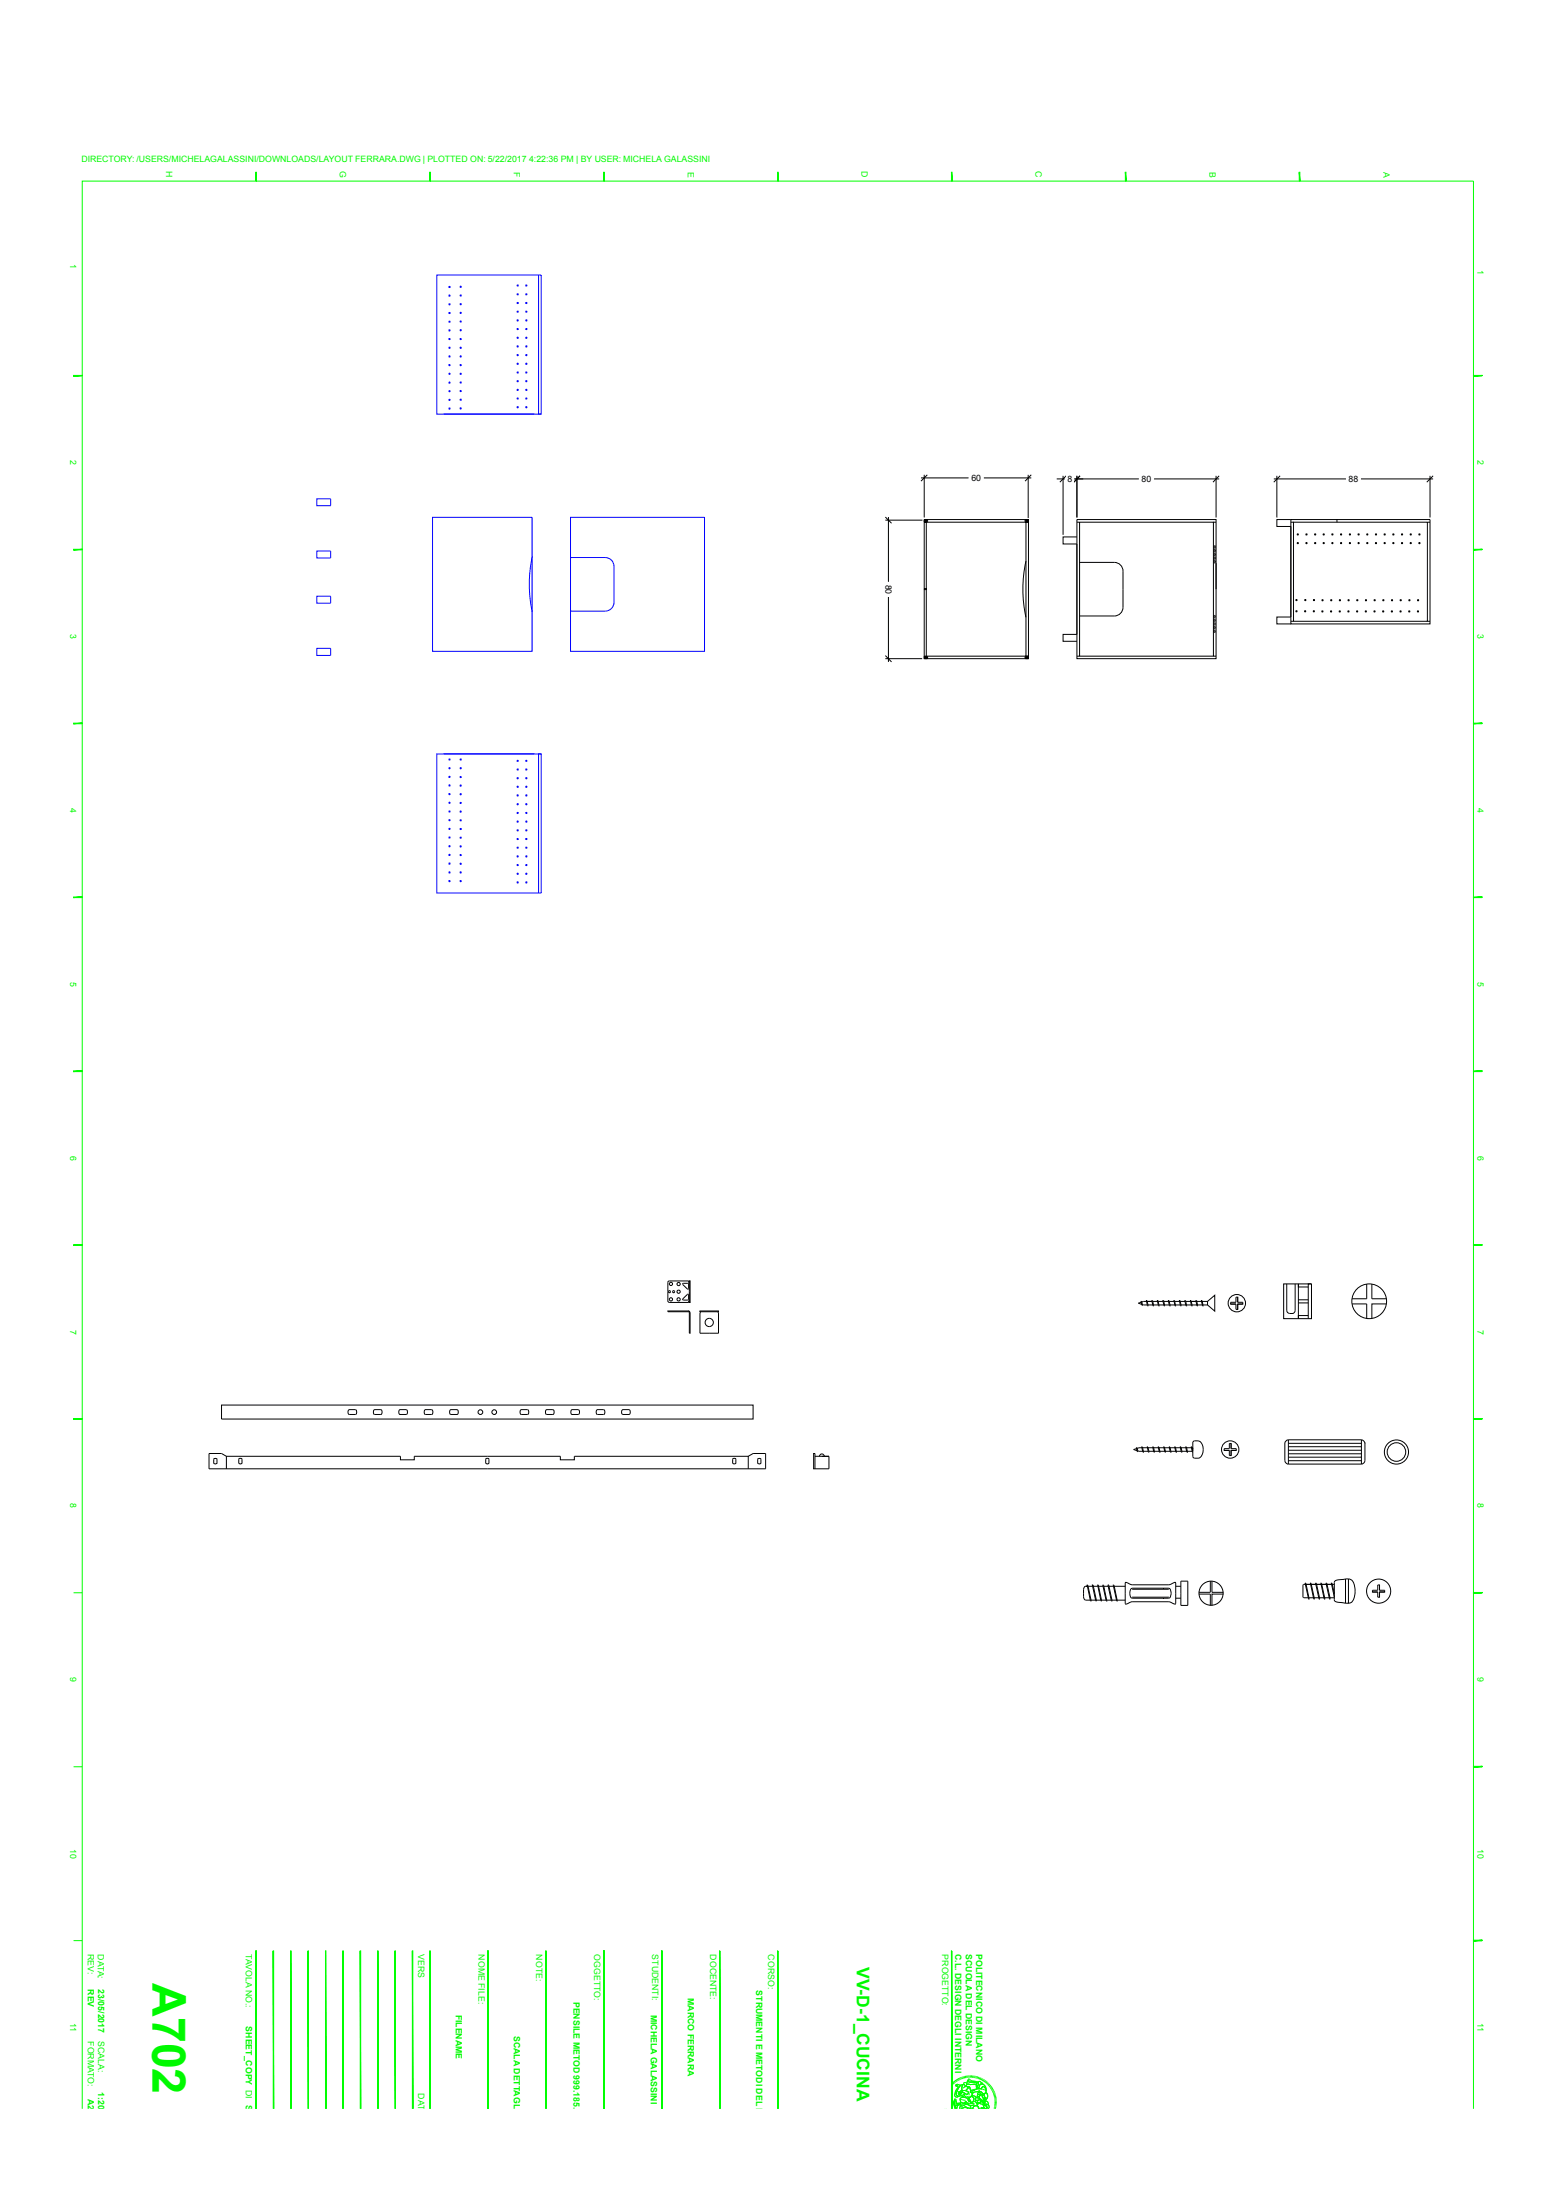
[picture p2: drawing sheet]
<svg xmlns="http://www.w3.org/2000/svg" width="210mm" height="297mm" viewBox="0 0 210 297" stroke-linecap="round" stroke-linejoin="round" font-family="sans-serif">
<g fill="none" stroke="#000" stroke-width=".13">
<path d="M119.5 70.2h5M119.5 69.8l.8 .8M119.9 69.8v8.8M124.3 64.5h6.4M124.8 70.1h14v18.8h-14zM124.8 64.1v5.8M124.8 79.5v.1M124.8 79.6h.2M124.8 79.5h.2M124.8 70.2h.3l.1 .2-.4 .1zM124.8 70.4h.3M125.1 70.2h-.3v.2"/>
<path d="M125.1 70.3v.1M125.2 64.1l-.9 .9M125.2 70.4l-.4 .1h13.7v18.1h-13.5v-18.1M125.2 70.4h.1M125.2 70.4v-.2l-.4-.1v.4M132.8 64.5h6.4M138.4 70.2v.2M138.4 70.2l.4-.1v.4M138.4 70.4l.4 .1M138.4 70.2h.4v.3h-.3zM138.5 75.8a17.6 17.6 0 0 0 0 7.5M138.5 70.5h.3"/>
<path d="M138.5 70.4v-.2h.2l.1 .2M138.5 70.4h.2M138.8 64.1v5.9M139.2 64.1l-.8 .9M142.6 64.7h1.1M143.5 64.2v8M143.9 64.2l-.8 .9M145 64.7h8.7M145.4 70.1h18.8v18.8h-18.8zM145.4 72.5h-1.9v.9h1.9v12.3h-1.9v.9h1.9M145.4 70.5h.3M145.4 64.2v5.7"/>
<path d="M145.7 70.5h18.1v18.1h-18.1zM145.7 75.9h4.7a1.17 1.17 0 0 1 1.2 1.2v4.9a1.17 1.17 0 0 1-1.2 1.2h-4.7M145.8 64.2l-.8 .9M155.8 64.7h8.8M163.8 70.5h.4M163.9 75.2h.1M163.9 75.2l.1 .3 .1-.3M163.9 73.7h.2l-.1 .3zM163.9 74.2h.2l-.1 .3zM164 75v-.3l.1 .3h-.1M164 76v-.3l.1 .3h-.1M164 75h.1"/>
<path d="M164 76h.1M164.2 64.2v5.7M164.2 76v3.6M164.6 64.2l-.9 .9M171.9 64.7h9.8M172.4 64.2v5.7M172.8 64.2l-.9 .9M174.2 70.1h18.8v14.1h-18.8zM174.2 70.1h-1.8v1h1.8v12.2h-1.8v.9h1.8M174.2 70.5h.4M174.6 70.5h18.1v13.4h-18.1zM180.5 70.1v.4"/>
<path d="M183.7 64.7h9.8M192.7 70.5h.3M193 64.2v5.7M193.5 64.2l-.9 .9M119.5 88.9h5M119.5 88.5l.8 .9M119.9 80.6v8.8M124.8 88.6l.4 .1-.1 .2h-.3zM124.8 88.9h.3M125.1 88.7h-.3v.1M125.1 88.7v.1M125.2 88.6h-.4v.3h.4v-.2"/>
<path d="M138.4 88.7v.2M138.4 88.7l.4-.1v.3h-.4zM138.5 88.6h.3M138.5 88.9h.2M138.5 88.8v-.1h.2l.1 .1M138.8 88.6h-.4M138.8 88.6v.3h-.4M145.4 88.6h.3M163.8 88.6h.4M163.9 84.6v.3M163.9 83.1v.3M163.9 85.1h.1"/>
<path d="M163.9 85.4h.1M163.9 84.6h.1M163.9 84.9h.1M163.9 84.1h.1M163.9 84.4h.1M163.9 83.6h.1M163.9 83.9h.1M163.9 83.1h.1M163.9 83.4h.1M164 84.6h.1M164 83.1h.1M164 85.1h-.1v.3l.1-.1"/>
<path d="M164 84.8v.1M164 84.1h-.1v.3l.1-.1M164 83.6h-.1v.3l.1-.1M164 83.3v.1M164 83.1v.2M164 83.6v.2M164 84.1v.2M164 84.6v.2M164 85.1v.2M174.2 83.9h.4M192.7 83.9h.3M90.3 177v.1"/>
<path d="M92.2 175.4l.7-.7 .1 .1-.1 .7M92.2 173.4v-.1h.7v.7h-.1l-.6-.6M92.2 175.4v.1M92.2 175.5h.7M93 177h-2.8v.1h2.8M93 177.1v-.1l.2 .3M93 177.1l.1 .2M93.1 173h.1v2.9h-.1M93.1 177.3v2.7h.1v-2.7M93.1 177.3h.1M93.1 173.2l-.1-.2h-2.8v2.7l.1 .1M93.1 175.6l-.1 .2-2.7 .1"/>
<path d="M93.2 173h-.1v2.9h.1M94.5 177.1v-.1h2.5v.1M94.5 177v.1M94.5 177.1v.2M96.9 177.1l.1 2.9h-2.5v-2.7M97 177v.1h-2.5M154 175.7h.1l.1 .5h-.1zM154.1 175.8l-.4 .2 .4 .1M154.2 176.1l.7 .1M154.8 175.6l.2 .7h-.1zM154.8 175.7l-.7 .1M154.8 175.7h.7"/>
<path d="M155 176.2h.6M155.5 175.6h.1l.1 .7h-.1zM155.6 175.7h.6M155.7 176.2h.7M156.2 175.6h.1l.2 .7h-.1zM156.3 175.7h.7M156.4 176.2h.7M157 175.6h.1l.1 .7h-.1zM157.1 175.7h.6M157.2 176.2h.6M157.7 175.6h.1l.2 .7h-.1zM157.8 175.7h.7"/>
<path d="M157.9 176.2h.7M158.5 175.6l.2 .7h-.1zM158.6 175.7h.6M158.7 176.2h.6M159.2 175.6h.1l.1 .7h-.1zM159.3 175.7h.7M159.4 176.2h.7M159.9 175.6h.1l.2 .7h-.1zM160.1 175.7h.6M160.2 176.2h.6M160.7 175.6h.1l.1 .7h-.1zM160.8 175.7h2.2"/>
<path d="M160.9 176.2h2.1M161.4 175.6h.1l.1 .7zM162.2 175.6h.1l.1 .7h-.1zM163 175.7l1-.8v2.1l-1-.8zM166.1 176.1h.7M167.1 175.8h.7v.3h-.7v.7h-.3v-.7M167.1 175.8v-.7h-.3v.7h-.7v.3h.7M167.1 175.1v.7M167.8 176.1h-.7v.7M173.3 173.3h3.7v4.7h-3.7zM173.7 173.3v3.7a.41 .41 0 0 0 .4 .3h.5l.2-.3v-3.7M175.3 175.5h1.3"/>
<path d="M175.3 175.9h1.3M176.6 173.8h-1.3v-.5v4.7v-.4h1.3M177 173.3h-.4v4.7M182.5 176.1h2v1.9M184.5 173.4v2h-2M185.2 173.4v2h1.9M187.1 176.1h-1.9v1.9M28.9 197h.4v.5a.26 .26 0 0 1-.4 0zM29.9 189.7h71.8v1.9h-71.8zM30.6 198.3v-1.7l-.7-.4h-1.7v2.1h75.1v-2.1h-1.6l-.7 .4v1.7M30.6 196.6h23.5v.5h1.8v-.5h19.7v.5h1.9v-.5h23.5M32.2 197h.4l.1 .5a.26 .26 0 0 1-.5 0z"/>
<path d="M47 190.4l.1-.1h.9a.42 .42 0 0 1 0 .7h-.9l-.1-.2zM50.4 190.4l.2-.1h.8a.42 .42 0 0 1 0 .7h-.9zM53.9 190.4l.9-.1a.42 .42 0 0 1 0 .7h-.9l-.1-.2zM57.3 190.4l.1-.1h.9a.42 .42 0 0 1 0 .7h-.9zM60.8 190.4l.9-.1a.39 .39 0 0 1 0 .7h-.9l-.1-.2zM65.6 197h.4v.5a.26 .26 0 0 1-.4 0zM70.2 190.4l.2-.1h.8a.42 .42 0 0 1 0 .7h-.9zM73.7 190.4l.9-.1a.39 .39 0 0 1 0 .7h-.9l-.1-.2zM77.1 190.4l.1-.1h.9a.42 .42 0 0 1 0 .7h-.9zM80.5 190.4l.1-.1h.9a.42 .42 0 0 1 0 .7h-.9zM83.9 190.4l.2-.1h.8a.42 .42 0 0 1 0 .7h-.9l-.1-.2zM98.9 197h.4v.5a.26 .26 0 0 1-.4 0z"/>
<path d="M102.3 197h.4v.5a.26 .26 0 0 1-.4 0zM109.8 196.2h.2v2.1h-.2zM110 196.6h1.9v1.7h-1.9M110.6 196.6a.32 .32 0 0 1 .3-.3 .32 .32 0 0 1 .4 .3M153.4 195.5h.1l.1 .5h-.1zM153.4 195.6l-.4 .1 .5 .2M153.6 195.9h.6M154.1 195.4h.1l.2 .7-.1-.1zM154.1 195.5l-.6 .1M154.2 195.5h.7M154.3 195.9h.7M154.9 195.4l.2 .7-.1-.1z"/>
<path d="M155 195.5h.6M155.1 195.9h.6M155.6 195.4h.1l.1 .7-.1-.1zM155.7 195.5h.7M155.8 195.9h.7M156.3 195.4h.1l.2 .7-.1-.1zM156.5 195.5h.6M156.6 195.9h.6M157.1 195.4h.1l.1 .7-.1-.1zM157.2 195.5h.7M157.3 195.9h.7M157.8 195.4h.1l.2 .7-.1-.1z"/>
<path d="M158 195.5h.6M158 195.9h.7M158.6 195.4h.1l.1 .7-.1-.1zM158.7 195.5h.6M158.8 195.9h.6M159.3 195.4h.1l.1 .7v-.1zM159.4 195.5h.7M159.5 195.9h.7M160.1 195.4h.1l.1 .7-.1-.1zM160.2 195.5h.6M160.3 195.9h.6M160.9 195.5h.1v.2"/>
<path d="M161 195.9l-.1-.5h-.1l.2 .7M161.1 194.6a.99 .99 0 0 1 1.1 .2 .99 .99 0 0 1 .2 1.1 .87 .87 0 0 1-.4 .9 .87 .87 0 0 1-1-.1v-1.9zM165.2 195.8h.7M166.2 195.6h.7v.2h-.7v.7h-.3v-.7M166.2 195.6v-.7h-.3v.7h-.7v.2h.7M166.2 194.9v.7M166.9 195.8h-.7v.7M173.9 194.4l-.3 .2-.2 .3v2.3l.2 .3 .3 .2M173.9 194.4v3.3M173.9 197.7h9.9M173.9 194.4h9.9M173.9 194.9h9.9"/>
<path d="M173.9 195.3h9.9M173.9 195.8h9.9M173.9 196.3h9.9M173.9 196.7h9.9M173.9 197.2h9.9M183.8 194.4l.3 .2 .1 .3v2.3l-.1 .3-.3 .2M183.8 194.4v3.3M184.2 194.8v.1M146.5 214.2l-.2 .3v1.2l.2 .3h.7M146.5 214.2h.3M146.8 214l.5 2.2-.1-.1zM146.8 214v.2h-.3"/>
<path d="M146.9 214.2h.6M147.3 216h.6M147.5 214h.1l.4 2.2zM147.6 214.2h.6M148 216h.6M148.2 214h.1l.4 2.2zM148.3 214.2h.6M148.7 216h.6M148.9 214h.1l.4 2.2-.1-.1zM149 214.2h.6M149.4 216h.6M149.6 214h.1l.4 2.2-.1-.1z"/>
<path d="M149.7 214.2h.6M150.1 216h.6M150.3 214h.1l.4 2.2-.1-.1zM150.4 214.2h1.5M150.8 216h1.1M151.9 213.7l.9 .3h5l.9-.3v2.8l-.2 .1-.7-.3h-5l-.9 .3zM152.7 214.5l.1-.1h5a.88 .88 0 0 1 0 1.4h-5a.95 .95 0 0 1-.1-1.3zM152.8 214.6h5M152.8 215.6h5M158.7 215.8h.7M158.7 214.2h.7M159.4 213.5h.9v3.3h-.9z"/>
<path d="M161.8 215.2h1.6v1.6M163.4 213.5v1.5h-1.6M163.6 213.5v1.5h1.5M165.1 215.2h-1.5v1.6M176 213.9l-.1 .1v1.6l.1 .1M176 213.9h4.1M176 215.7h4.1M176.2 213.8h.1l.4 2.1zM176.9 213.8h.1l.4 2.1zM177.6 213.8h.1l.4 2.1zM178.3 213.8h.1l.4 2.1zM179 213.8h.1l.4 2.1z"/>
<path d="M180.1 215.2l-.3-1.4h-.1l.4 1.8M180.2 213.5l.3-.2 1.1-.1v3.3l-1.1-.2-.4-.2zM181.6 213.2h.1M181.6 213.2h.4M182 213.2v3.3h-.4M182 213.2a1.02 1.02 0 0 1 .9 1.1v.6a1.44 1.44 0 0 1-.7 1.5l-.2 .1M185.3 215h.7M186.2 214.7h.7v.3h-.7v.6h-.2v-.6M186.2 214.7v-.7h-.2v.7h-.7v.3h.7M186.2 214v.7M186.9 215h-.7v.6"/>
<circle cx="125" cy="70.3" r=".04"/>
<circle cx="138.6" cy="70.3" r=".04"/>
<circle cx="175.2" cy="73.3" r=".08"/>
<circle cx="175.2" cy="72.2" r=".08"/>
<circle cx="176.4" cy="73.3" r=".08"/>
<circle cx="176.4" cy="72.2" r=".08"/>
<circle cx="177.5" cy="73.3" r=".08"/>
<circle cx="177.5" cy="72.2" r=".08"/>
<circle cx="178.7" cy="72.2" r=".08"/>
<circle cx="178.7" cy="73.3" r=".08"/>
<circle cx="179.9" cy="73.3" r=".08"/>
<circle cx="179.9" cy="72.2" r=".08"/>
<circle cx="181" cy="73.3" r=".08"/>
<circle cx="181" cy="72.2" r=".08"/>
<circle cx="182.2" cy="73.3" r=".08"/>
<circle cx="182.2" cy="72.2" r=".08"/>
<circle cx="183.4" cy="72.2" r=".08"/>
<circle cx="183.4" cy="73.3" r=".08"/>
<circle cx="184.6" cy="73.3" r=".08"/>
<circle cx="184.6" cy="72.2" r=".08"/>
<circle cx="185.7" cy="72.2" r=".08"/>
<circle cx="185.7" cy="73.3" r=".08"/>
<circle cx="186.9" cy="73.3" r=".08"/>
<circle cx="186.9" cy="72.2" r=".08"/>
<circle cx="188.1" cy="73.3" r=".08"/>
<circle cx="188.1" cy="72.2" r=".08"/>
<circle cx="189.3" cy="72.2" r=".08"/>
<circle cx="189.3" cy="73.3" r=".08"/>
<circle cx="190.4" cy="73.3" r=".08"/>
<circle cx="190.4" cy="72.2" r=".08"/>
<circle cx="191.6" cy="73.3" r=".08"/>
<circle cx="191.6" cy="72.2" r=".08"/>
<circle cx="125" cy="88.8" r=".04"/>
<circle cx="138.6" cy="88.8" r=".04"/>
<circle cx="175" cy="81" r=".08"/>
<circle cx="175" cy="82.5" r=".08"/>
<circle cx="176.2" cy="82.5" r=".08"/>
<circle cx="176.2" cy="81" r=".08"/>
<circle cx="177.4" cy="82.5" r=".08"/>
<circle cx="177.4" cy="81" r=".08"/>
<circle cx="178.5" cy="82.6" r=".08"/>
<circle cx="178.5" cy="81" r=".08"/>
<circle cx="179.7" cy="82.6" r=".08"/>
<circle cx="179.7" cy="81" r=".08"/>
<circle cx="180.8" cy="82.6" r=".08"/>
<circle cx="180.9" cy="81" r=".08"/>
<circle cx="182" cy="82.6" r=".08"/>
<circle cx="182" cy="81" r=".08"/>
<circle cx="183.2" cy="82.6" r=".08"/>
<circle cx="183.2" cy="81" r=".08"/>
<circle cx="184.4" cy="82.6" r=".08"/>
<circle cx="184.4" cy="81" r=".08"/>
<circle cx="185.5" cy="82.6" r=".08"/>
<circle cx="185.6" cy="81" r=".08"/>
<circle cx="186.7" cy="82.6" r=".08"/>
<circle cx="186.7" cy="81" r=".08"/>
<circle cx="187.9" cy="82.6" r=".08"/>
<circle cx="187.9" cy="81" r=".08"/>
<circle cx="189.1" cy="82.6" r=".08"/>
<circle cx="189.1" cy="81" r=".08"/>
<circle cx="190.2" cy="82.6" r=".08"/>
<circle cx="190.3" cy="81" r=".08"/>
<circle cx="191.4" cy="82.6" r=".08"/>
<circle cx="191.4" cy="81" r=".08"/>
<circle cx="90.4" cy="174.4" r=".14"/>
<circle cx="90.6" cy="175.4" r=".22"/>
<circle cx="90.6" cy="173.3" r=".22"/>
<circle cx="90.9" cy="174.4" r=".14"/>
<circle cx="91.6" cy="173.4" r=".22"/>
<circle cx="91.6" cy="174.4" r=".22"/>
<circle cx="91.6" cy="175.4" r=".22"/>
<circle cx="95.7" cy="178.6" r=".56"/>
<circle cx="167" cy="176" r="1.17"/>
<circle cx="184.8" cy="175.7" r="2.35"/>
<circle cx="64.8" cy="190.7" r=".32"/>
<circle cx="66.7" cy="190.7" r=".32"/>
<circle cx="166.1" cy="195.7" r="1.17"/>
<circle cx="188.5" cy="196" r="1.63"/>
<circle cx="188.5" cy="196" r="1.25"/>
<circle cx="163.5" cy="215.1" r="1.63"/>
<circle cx="186.1" cy="214.8" r="1.63"/>
</g>
<g fill="#fff" stroke="#fff" stroke-width=".13">
<path d="M154 64v1.3l1.6-1.3zM154 65.3l1.6-1.3v1.3z"/>
<path d="M144 64v1.3l.9-1.3zM144.9 64v1.3h-.9z"/>
<path d="M130.9 63.9v1.3l1.7-1.3zM130.9 65.2l1.7-1.3v1.3z"/>
<path d="M119.3 78.8l1.3 1.6v-1.6zM119.3 78.8l1.3 1.6h-1.3z"/>
<path d="M181.9 64v1.3l1.6-1.3zM181.9 65.3l1.6-1.3v1.3z"/>
</g>
<g fill="none" stroke="#00f" stroke-width=".13">
<path d="M59 37.1h14.1v18.8h-14.1zM72.7 37.1v18.8h.4M59.9 55.9h12.2M42.8 67.3h1.8v1h-1.8zM42.8 74.4h1.8v.9h-1.8zM58.4 69.9h13.4v18h-13.4zM71.9 75.1a17.7 17.7 0 0 0 0 7.6M77 75.3h4.7a1.17 1.17 0 0 1 1.2 1.2v4.8a1.17 1.17 0 0 1-1.2 1.2h-4.7M77 69.9h18.1v18h-18.1zM42.8 80.5h1.8v.9h-1.8zM42.8 87.5h1.8v1h-1.8zM59 101.8h14.1v18.8h-14.1z"/>
<path d="M59.9 101.8h12.2M73.1 101.8h-.4v18.8"/>
<circle cx="60.7" cy="38.7" r=".08"/>
<circle cx="60.7" cy="39.9" r=".08"/>
<circle cx="62.2" cy="38.7" r=".08"/>
<circle cx="62.2" cy="39.9" r=".08"/>
<circle cx="69.9" cy="39.7" r=".08"/>
<circle cx="69.9" cy="38.5" r=".08"/>
<circle cx="71" cy="38.5" r=".08"/>
<circle cx="71" cy="39.7" r=".08"/>
<circle cx="60.7" cy="55.2" r=".08"/>
<circle cx="60.7" cy="49.3" r=".08"/>
<circle cx="60.7" cy="47" r=".08"/>
<circle cx="60.7" cy="50.5" r=".08"/>
<circle cx="60.7" cy="41.1" r=".08"/>
<circle cx="60.7" cy="42.3" r=".08"/>
<circle cx="60.7" cy="44.6" r=".08"/>
<circle cx="60.7" cy="45.8" r=".08"/>
<circle cx="60.7" cy="51.7" r=".08"/>
<circle cx="60.7" cy="52.8" r=".08"/>
<circle cx="60.7" cy="48.1" r=".08"/>
<circle cx="60.7" cy="43.4" r=".08"/>
<circle cx="60.7" cy="54" r=".08"/>
<circle cx="62.2" cy="43.4" r=".08"/>
<circle cx="62.2" cy="47" r=".08"/>
<circle cx="62.2" cy="48.1" r=".08"/>
<circle cx="62.2" cy="52.8" r=".08"/>
<circle cx="62.2" cy="54" r=".08"/>
<circle cx="62.2" cy="41.1" r=".08"/>
<circle cx="62.2" cy="45.8" r=".08"/>
<circle cx="62.2" cy="49.3" r=".08"/>
<circle cx="62.2" cy="50.5" r=".08"/>
<circle cx="62.2" cy="51.6" r=".08"/>
<circle cx="62.2" cy="42.2" r=".08"/>
<circle cx="62.2" cy="44.6" r=".08"/>
<circle cx="62.2" cy="55.1" r=".08"/>
<circle cx="69.9" cy="51.5" r=".08"/>
<circle cx="69.9" cy="40.9" r=".08"/>
<circle cx="69.9" cy="42.1" r=".08"/>
<circle cx="69.9" cy="43.3" r=".08"/>
<circle cx="69.9" cy="44.4" r=".08"/>
<circle cx="69.9" cy="52.6" r=".08"/>
<circle cx="69.9" cy="55" r=".08"/>
<circle cx="69.9" cy="46.8" r=".08"/>
<circle cx="69.9" cy="50.3" r=".08"/>
<circle cx="69.9" cy="45.6" r=".08"/>
<circle cx="69.9" cy="47.9" r=".08"/>
<circle cx="69.9" cy="49.1" r=".08"/>
<circle cx="69.9" cy="53.8" r=".08"/>
<circle cx="71" cy="47.9" r=".08"/>
<circle cx="71" cy="45.6" r=".08"/>
<circle cx="71" cy="49.1" r=".08"/>
<circle cx="71" cy="44.4" r=".08"/>
<circle cx="71" cy="50.3" r=".08"/>
<circle cx="71" cy="52.6" r=".08"/>
<circle cx="71" cy="40.9" r=".08"/>
<circle cx="71" cy="42.1" r=".08"/>
<circle cx="71" cy="43.3" r=".08"/>
<circle cx="71" cy="46.8" r=".08"/>
<circle cx="71" cy="51.5" r=".08"/>
<circle cx="71" cy="53.8" r=".08"/>
<circle cx="71" cy="55" r=".08"/>
<circle cx="60.7" cy="113.1" r=".08"/>
<circle cx="60.7" cy="115.4" r=".08"/>
<circle cx="60.7" cy="110.7" r=".08"/>
<circle cx="60.7" cy="104.9" r=".08"/>
<circle cx="60.7" cy="119" r=".08"/>
<circle cx="60.7" cy="114.3" r=".08"/>
<circle cx="60.7" cy="109.6" r=".08"/>
<circle cx="60.7" cy="102.5" r=".08"/>
<circle cx="60.7" cy="117.8" r=".08"/>
<circle cx="60.7" cy="108.4" r=".08"/>
<circle cx="60.7" cy="107.2" r=".08"/>
<circle cx="60.7" cy="103.7" r=".08"/>
<circle cx="60.7" cy="116.6" r=".08"/>
<circle cx="60.7" cy="111.9" r=".08"/>
<circle cx="60.7" cy="106" r=".08"/>
<circle cx="62.2" cy="115.4" r=".08"/>
<circle cx="62.2" cy="107.2" r=".08"/>
<circle cx="62.2" cy="117.8" r=".08"/>
<circle cx="62.2" cy="114.3" r=".08"/>
<circle cx="62.2" cy="110.8" r=".08"/>
<circle cx="62.2" cy="109.6" r=".08"/>
<circle cx="62.2" cy="108.4" r=".08"/>
<circle cx="62.2" cy="106.1" r=".08"/>
<circle cx="62.2" cy="104.9" r=".08"/>
<circle cx="62.2" cy="102.5" r=".08"/>
<circle cx="62.2" cy="119" r=".08"/>
<circle cx="62.2" cy="116.6" r=".08"/>
<circle cx="62.2" cy="113.1" r=".08"/>
<circle cx="62.2" cy="103.7" r=".08"/>
<circle cx="62.2" cy="111.9" r=".08"/>
<circle cx="69.9" cy="118" r=".08"/>
<circle cx="69.9" cy="115.6" r=".08"/>
<circle cx="69.9" cy="109.8" r=".08"/>
<circle cx="69.9" cy="105.1" r=".08"/>
<circle cx="69.9" cy="116.8" r=".08"/>
<circle cx="69.9" cy="114.5" r=".08"/>
<circle cx="69.9" cy="108.6" r=".08"/>
<circle cx="69.9" cy="107.4" r=".08"/>
<circle cx="69.9" cy="106.2" r=".08"/>
<circle cx="69.9" cy="102.7" r=".08"/>
<circle cx="69.9" cy="119.1" r=".08"/>
<circle cx="69.9" cy="113.3" r=".08"/>
<circle cx="69.9" cy="112.1" r=".08"/>
<circle cx="69.9" cy="110.9" r=".08"/>
<circle cx="69.9" cy="103.9" r=".08"/>
<circle cx="71" cy="107.4" r=".08"/>
<circle cx="71" cy="108.6" r=".08"/>
<circle cx="71" cy="115.6" r=".08"/>
<circle cx="71" cy="105.1" r=".08"/>
<circle cx="71" cy="102.7" r=".08"/>
<circle cx="71" cy="119.1" r=".08"/>
<circle cx="71" cy="112.1" r=".08"/>
<circle cx="71" cy="103.9" r=".08"/>
<circle cx="71" cy="118" r=".08"/>
<circle cx="71" cy="113.3" r=".08"/>
<circle cx="71" cy="106.2" r=".08"/>
<circle cx="71" cy="116.8" r=".08"/>
<circle cx="71" cy="114.5" r=".08"/>
<circle cx="71" cy="110.9" r=".08"/>
<circle cx="71" cy="109.8" r=".08"/>
</g>
<g fill="none" stroke="#0f0" stroke-width=".13">
<path d="M127.4 283.7h.3M127.4 283.8h.3M127.4 283.5h.3M127.4 283.3l.3 .1M127.4 283.2h.3M127.5 283l.3 .1M127.5 282.9h.3M127.5 282.7l.3 .1M127.6 282.5l.3 .2M127.7 282.4l.3 .1M127.7 284h-.3M127.7 284.1l-.3 .1"/>
<path d="M127.7 284.3h-.3M127.7 282.2l.3 .2M127.7 284.4l-.3 .1M127.8 284.6l-.3 .1M127.8 282.1l.3 .1M127.9 281.9l.3 .2M128 281.8l.3 .2M128.1 281.7l.2 .1M128.2 281.5l.2 .2M128.3 281.4l.2 .2M128.4 281.3l.2 .2M128.5 281.2l.3 .2"/>
<path d="M128.7 281l.2 .3M128.8 280.9l.2 .3M128.9 280.8l.2 .3M129.1 280.7l.1 .3M129.2 280.7l.2 .2M129.3 280.6l.2 .3M129.5 280.5l.1 .3M129.7 280.4l.1 .3M129.8 280.4l.1 .3M130 280.3l.1 .3M130.1 280.3l.1 .3M130.3 280.3l.1 .3"/>
<path d="M130.5 280.2v.4M130.6 280.2l.1 .3M130.8 280.2v.3M131 280.2v.3M131.1 280.2v.3M131.3 280.2v.3M131.5 280.2l-.1 .4M131.6 280.3v.3M131.8 280.3l-.1 .3M132 280.3l-.1 .4M132.1 280.4l-.1 .3M132.3 280.5l-.1 .3"/>
<path d="M132.4 280.5l-.1 .3M132.6 280.6l-.2 .3M132.7 280.7l-.1 .3M132.9 280.8l-.2 .2M133 280.9l-.2 .2M133.2 281l-.2 .2M133.3 281.1l-.2 .2M133.4 281.2l-.2 .2M133.5 281.3l-.2 .2M133.6 281.4l-.2 .2M133.8 281.5l-.3 .2M133.9 281.7l-.3 .2"/>
<path d="M134 281.8l-.3 .2M134 282l-.2 .1M134.1 282.1l-.3 .2M134.1 284.6l.3 .1M134.2 284.5h.3M134.2 284.3l.3 .1M134.2 282.3l-.3 .1M134.2 284.2h.3M134.2 284h.4M134.2 283.9h.4M134.2 283.7h.4M134.3 282.4l-.3 .1"/>
<path d="M134.3 282.6l-.3 .1M134.4 282.7l-.3 .1M134.4 282.9l-.3 .1M134.5 283l-.3 .1M134.5 283.2h-.3M134.5 283.4h-.3M134.6 283.5l-.4 .1"/>
</g>
<path d="M128.9 284.7l-.2-.8h.1l.3 .8-.3-.8 .2-.5 .2 .9-.1 .4M129.1 284h.4l.2 .2h-.5l.3-.1zM129.4 284a1.19 1.19 0 0 1 1 .1l.6 .2 .1 .4-.5-.1-.6-.4h-.3l-.1-.1zM129.6 284.7v-.3l.9 .1 .1 .2-.1-.1 .6 .1M129.7 284.7h.4M130.8 283.2l.3-.1a.28 .28 0 0 1 .4 .2l-.1 .5-.3 .1zM130.8 283.2l-.1 .3 .4 .4 .2-.1 .2-.2v-.3l-.4-.3h.1l.5 .1 .1 .1-.1 .1v.5l.2 .2h.1l-.1 .3-.4 .1-.3-.2-.2 .1-.3-.1-.1-.3h-.2v-.2l-.1 .3-.2-.1 .1 .2-.5-.2v-.1a.4 .4 0 0 1 0-.6l.2-.2 .3 .2 .5 .1M131.3 284.7a.43 .43 0 0 1 .4-.4 .43 .43 0 0 1 .4 .4M132.2 284.7h.1M132.4 284.7h.1h.4h-.3l-.1-.1 .6 .1a.23 .23 0 0 0 .1-.3 .23 .23 0 0 0-.2-.1l-.3-.1a.46 .46 0 0 1 .6-.1 .46 .46 0 0 1 .1 .6M132.8 284.3a.3 .3 0 0 1 .3 0 .3 .3 0 0 1 .2 .3l-.3 .1-.2-.1z" fill="none" stroke="#0f0" stroke-width=".13"/>
<path d="M130.1 283.9l.2 .1 .1-.3v.2l.2 .1 .1 .2-.5-.1z" fill="none" stroke="#0f0" stroke-width=".13"/>
<g fill="none" stroke="#0f0" stroke-width=".13">
<path d="M128.9 283.4h.1l-.2 .5zM129 281.5l.2-.1 .5 .2-.5 .7a.45 .45 0 0 0 .2 .7 .3 .3 0 0 1-.5 .1 .3 .3 0 0 1 0-.5l.2-.4a.36 .36 0 0 0 .1-.6h-.1v.1zM129.4 282.4l.1 .1a.86 .86 0 0 1 1.2 0l-.1 .2a.17 .17 0 0 1-.1 .1 .17 .17 0 0 1-.2-.1l-.1-.1a.23 .23 0 0 0-.3-.1 .23 .23 0 0 0-.2 .2l-.1 .2v-.2l-.2 .1 .2-.2-.2 .1 .1-.1zM129.6 284.7v-.3l.9 .2 .1 .1M129.7 281.6l.3-.1-.2 .3 .1 .5-.5 .1 .1 .2-.1 .1 .2-.1-.2 .2 .2-.1-.1 .2 .3-.2a.25 .25 0 0 1 .4-.1v.1a.43 .43 0 0 1-.5 .3 .41 .41 0 0 1-.6-.1 .41 .41 0 0 1 .1-.6zM129.7 284.7h.4M129.9 283l-.3 .4M130 281.5l.1-.1 .2 .3a.29 .29 0 0 1 .4 .2 .51 .51 0 0 1-.9 .3l.1-.5zM130.3 283.6l-.7-.2 .1 .5M130.5 281.4h1l.3 .1v.6l-.5 .2h-.2l-.1-.2a.22 .22 0 0 0-.1-.3 .22 .22 0 0 0-.3 0 .21 .21 0 0 1-.2-.1 .21 .21 0 0 1 .1-.3zM130.6 281l.4 .1a.8 .8 0 0 1 .8 .2v.2l-.3-.1h-1zM130.6 281l.1-.2 .2 .2 1 .2"/>
<path d="M130.6 281.8a.31 .31 0 0 1 .4 .3l.1 .2-.1 .2a.24 .24 0 0 1 .2 .1 .24 .24 0 0 1 0 .3l-.1 .1a.5 .5 0 0 1-.6 .3 .5 .5 0 0 1-.3-.7l.2 .1a.13 .13 0 0 0 .1 .1 .13 .13 0 0 0 .1-.1l.1-.2-.3-.2 .3-.4zM130.7 280.8l.1-.1 .3 .2 .4 .1a.25 .25 0 0 1 .3 0 .25 .25 0 0 1 0 .3v.7M130.7 283.3l.1-.1 .3 .6-.3-.1-.1-.1zM130.9 283.6h.1M130.9 283.6v.1M131 282.3h.4a1.49 1.49 0 0 1 1-.3l.1-.1a.34 .34 0 0 1 .5-.1 .34 .34 0 0 1 .1 .5 .34 .34 0 0 1-.3 .4 .34 .34 0 0 1-.4-.3 1.13 1.13 0 0 0-1 .1l-.2 .3a.23 .23 0 0 0-.2-.4zM131.4 284.6v.1M131.4 284.7h.1M131.7 283.6h.3a.29 .29 0 0 1 .4 0v.2l-.3 .1a.29 .29 0 0 1-.3 0 .29 .29 0 0 1-.1-.3zM131.8 283.2h.1a.54 .54 0 0 1 .6 .5l-.3 .3h-.2h-.2l.1-.1h.4a.22 .22 0 0 0 .1-.4 .22 .22 0 0 0-.3 0 .23 .23 0 0 1-.4 0 .23 .23 0 0 1 .1-.3zM131.9 281.1h.2v.3a.41 .41 0 0 0 0 .6h-.3zM131.9 284.3l.3 .4"/>
<path d="M132 282.8a.2 .2 0 0 1 .3 .1 .2 .2 0 0 1-.1 .3l-.3-.2zM132 284h.2l.4 .1 .3-.2a.26 .26 0 0 1 .3-.2 .26 .26 0 0 1 .2 .3v.2l-.3-.1h-.4l.2 .2a.19 .19 0 0 0-.1 .1 .19 .19 0 0 0 0 .2h-.3l.1 .1h-.2M132.1 282.5h.1l.1 .1 .1 .2-.2 .2a.16 .16 0 0 0-.1-.2 .16 .16 0 0 0-.1 .1zM132.2 281h.1l.4 .4a.35 .35 0 0 0-.4 0 .35 .35 0 0 0-.1 .4l-.1 .2a.37 .37 0 0 1 0-.6l-.1-.2zM132.2 282.3l.4 .3v.3h-.2zM132.2 282.9v.1a.14 .14 0 0 0 0-.2 .14 .14 0 0 0-.2 .1l-.1 .1 .3 .2v-.2M132.3 281.5l.1-.1a.75 .75 0 0 1 .7 1 .47 .47 0 0 0-.5-.6l-.1 .2h-.4zM132.6 282.6l.3 .1-.1 .2 .2 .3-.1 .2-.2-.1-.1-.2 .1-.2zM132.7 283.4l.2 .3-.2 .1a.24 .24 0 0 1 0-.4zM132.8 283.7v-.3a.31 .31 0 0 0-.1 .4l.2-.1-.2 .1M132.8 283.2h.1M132.8 283.6a.18 .18 0 0 1 .2 .2 .18 .18 0 0 1-.3 .1l.2-.1z"/>
<path d="M132.9 283.2l-.1 .1M132.9 284.6h.1M133 284.5l-.1 .1M133 284l-.2 .1M133 284.4h.1M133 284.3v.1M133.1 282.5l.1 .1a.56 .56 0 0 1-.2 .9l-.1-.1 .1-.2a.4 .4 0 0 1 .1-.7z"/>
</g>
<g fill="none" stroke="#0f0" stroke-width=".13">
<path d="M9.9 215.1h1.2M9.9 238.5h1.2M9.9 262h1.2M11.1 284.7v-260.2h187.8v260.2M128.7 283.9h.1M129 283.4h-.1l-.2 .5 .2 .8M129 283.4l-.2 .5 .3 .8M129 283.4l.2 .9-.1 .4M129.1 282.6a.46 .46 0 0 0 .3 .4 .46 .46 0 0 0 .5-.1l.3-.1M129.4 284l-.4-.1 .5 .2-.5 .2 .7-.1-.3-.2a1.19 1.19 0 0 1 1 .1l.6 .2M129.4 282.4l.1 .1a.89 .89 0 0 1 1.2 0l-.1 .2a.17 .17 0 0 1-.1 .1 .17 .17 0 0 1-.2-.1l-.1-.1a.25 .25 0 0 0-.3-.1 .25 .25 0 0 0-.2 .2l-.1 .2v-.2l-.2 .1 .2-.2-.2 .1 .1-.1zM129.6 284.2h.4l.5 .3 .6 .2-.1-.4 .2-.1 .3 .2"/>
<path d="M129.7 281.6l-.5-.2-.2 .1 .1 .2v-.1a.24 .24 0 0 1 .2 .2 .24 .24 0 0 1-.1 .2l-.2 .3a.72 .72 0 0 0 0 .8l.4-.1M129.8 282.9l.2 .2 .5 .1M130 281.5a.73 .73 0 0 0-.7 .6l-.3 .7M130.1 281.4a.55 .55 0 0 0-.2 .9M130.2 283.2h-.5M130.2 282.7a.32 .32 0 0 0 .1 .4 .32 .32 0 0 0 .5-.1M130.3 281.7a.27 .27 0 0 1 .4 .2M130.3 284l.1-.3v.2l.2 .1 .1 .2M130.3 284l-.2-.1 .1 .2M130.4 281.6l.1-.1-.1-.3h-.3v.1a.36 .36 0 0 1 .2 .4 .36 .36 0 0 1-.3 .3M130.4 284l.1 .1M130.5 281.4h1l.3 .1"/>
<path d="M130.6 281.8a.25 .25 0 0 1 .3 0 .25 .25 0 0 1 .1 .3l.1 .2M130.6 284l.2-.1 .2 .2M130.7 281.9l-.3 .4M130.7 282.5l.1 .4M130.8 283.6h-.1M130.8 283.6v.1M130.8 283.3a.27 .27 0 0 0-.1 .3 .27 .27 0 0 0 .3 .2M130.9 284l.7 .1M131 283l-.2 .3M131.1 284l.4 .2M131.1 283a.42 .42 0 0 1 .3 .7l-.4 .2-.2-.7M131.2 283a.56 .56 0 0 1 .6 .2"/>
<path d="M131.2 282.8a.54 .54 0 0 1-.9 .3M131.3 284.7a.41 .41 0 0 1 .4-.4 .41 .41 0 0 1 .4 .4M131.7 282.1l-.7 .1M131.7 283.7l-.3 .1M131.7 283.6l.1 .3M131.7 284.3h.2l.3 .4M131.8 281.3l-.2-.1-.7-.1-.3-.1-.1 .4M131.9 284.1l-.1 .2M132 283.9h-.2a.37 .37 0 0 0 .6-.1v-.4l-.3-.1a.21 .21 0 0 0-.3-.1 .21 .21 0 0 0-.1 .4 .21 .21 0 0 0 .4-.1 .21 .21 0 0 1 .2 0 .21 .21 0 0 1 .1 .2l-.1 .2M132 283.6v.3h.2M132.1 281.1h-.2M132.1 283.8l.1 .1"/>
<path d="M132.2 284.7h.1M132.2 282.3l.2 .6h.1M132.2 282.5a.29 .29 0 0 0-.2 .4M132.3 283.6v.1M132.4 282.8l-.2 .2M132.4 283.8l-.1 .1-.1-.1M132.4 282.7l.2 .2M132.5 282a.31 .31 0 0 1 .3-.3 .31 .31 0 0 1 .3 .4v.3M132.6 284.7h-.2M132.6 282.6l.1 .3a.18 .18 0 0 0-.1 .2 .18 .18 0 0 0 .1 .1l.2 .2M132.7 281.4l-.2-.2a.29 .29 0 0 0-.5 0l.1 .2a.37 .37 0 0 0 0 .6l.1-.2a.37 .37 0 0 1 .2-.4 .37 .37 0 0 1 .4 .1 .71 .71 0 0 1 0 1.2l-.4-.3a.43 .43 0 0 0-.6 0 .47 .47 0 0 0-.6 .4 .23 .23 0 0 0-.2-.4 .19 .19 0 0 1 .1-.1 .19 .19 0 0 1 .2 0h.1a1.49 1.49 0 0 1 1-.3l.5 .2M132.7 283.1l-.1 .1"/>
<path d="M132.7 284h.1l-.2 .1-.4-.1M132.8 284.4h.1M132.8 283.6a.18 .18 0 0 1 .2 .2 .18 .18 0 0 1-.3 .1v-.1M132.9 284.7l-.4-.1v-.1l.6 .2a.23 .23 0 0 0 .1-.3 .23 .23 0 0 0-.2-.1l-.3-.1a.46 .46 0 0 1 .6-.1 .46 .46 0 0 1 .1 .6M132.9 284.4h.1M132.9 284.3a.18 .18 0 0 0-.1 .1 .18 .18 0 0 0 0 .2M133 283.7l.3 .1 .1 .4M133.1 282.5a.54 .54 0 0 1 .2 .5 .54 .54 0 0 1-.3 .5l-.1-.1a.31 .31 0 0 0-.1-.4l.1-.3"/>
</g>
<g fill="#fff" stroke="#fff" stroke-width=".13">
<path d="M128.5 275.2v9.5h-1.4z"/>
<path d="M126.4 275.2v9.5h.7zM126.4 275.2h2.1l-1.4 9.5z"/>
</g>
<path d="M126.4 284.7v-9.5h2.1v9.5" fill="none" stroke="#fff" stroke-width=".13"/>
<g fill="#0f0" stroke="#0f0" stroke-width=".13">
<path d="M34.5 263.4v21.3h.1zM34.5 263.4h.1v21.3z"/>
<path d="M34.5 263.4v21.3h.1zM34.5 263.4h.1v21.3z"/>
<path d="M36.9 263.4v21.3zM36.9 263.4v21.3z"/>
<path d="M39.2 263.4l.1 21.3zM39.2 263.4l.1 21.3z"/>
<path d="M41.6 263.4v21.3zM41.6 263.4v21.3z"/>
<path d="M43.9 263.4l.1 21.3zM43.9 263.4l.1 21.3z"/>
<path d="M46.3 263.4v21.3zM46.3 263.4v21.3z"/>
<path d="M48.6 263.4l.1 21.3zM48.6 263.4l.1 21.3z"/>
<path d="M51 263.4v21.3zM51 263.4v21.3z"/>
<path d="M53.3 263.4l.1 21.3zM53.3 263.4l.1 21.3z"/>
<path d="M97.1 263.4l.1 21.3v-21.3zM97.1 263.4l.1 21.3h-.1z"/>
<path d="M89.3 263.4l.1 21.3v-21.3zM89.3 263.4l.1 21.3h-.1z"/>
<path d="M89.3 263.4v21.3h.1zM89.3 263.4h.1v21.3z"/>
<path d="M81.5 263.4v21.3h.1zM81.5 263.4h.1v21.3z"/>
<path d="M128.4 263.4l.1 21.3v-21.3zM128.4 263.4l.1 21.3h-.1z"/>
<path d="M81.5 263.4v21.3h.1zM81.5 263.4h.1v21.3z"/>
<path d="M73.7 263.4v21.3zM73.7 263.4v21.3z"/>
<path d="M81.5 263.4v21.3h.1zM81.5 263.4h.1v21.3z"/>
<path d="M81.5 263.4v21.3h.1zM81.5 263.4h.1v21.3z"/>
<path d="M105 263.4v21.3v-21.3zM105 263.4v21.3z"/>
<path d="M65.8 263.4v21.3h.1zM65.8 263.4h.1v21.3z"/>
<path d="M65.8 263.4v21.3h.1zM65.8 263.4h.1v21.3z"/>
<path d="M55.7 263.4v21.3zM55.7 263.4v21.3z"/>
<path d="M58 263.4v21.3h.1zM58 263.4h.1v21.3z"/>
<path d="M198.9 215.1h1.2v-.1zM198.9 215h1.2l-1.2 .1z"/>
<path d="M198.9 191.6h1.2v-.1zM198.9 191.5h1.2l-1.2 .1z"/>
<path d="M198.9 238.6h1.2v-.1zM198.9 238.5h1.2l-1.2 .1z"/>
<path d="M198.9 262.1h1.2v-.1zM198.9 262h1.2l-1.2 .1z"/>
<path d="M81.5 23.3v1.2h.1zM81.5 23.3h.1v1.2z"/>
<path d="M105 23.3v1.2zM105 23.3v1.2z"/>
<path d="M128.4 23.3v1.2h.1zM128.4 23.3h.1v1.2z"/>
<path d="M151.9 23.3v1.2h.1zM151.9 23.3h.1v1.2z"/>
<path d="M175.4 23.3v1.2h.1zM175.4 23.3h.1v1.2z"/>
<path d="M34.5 23.3v1.2h.1zM34.5 23.3h.1v1.2z"/>
<path d="M58 23.3v1.2h.1zM58 23.3h.1v1.2z"/>
<path d="M198.9 168.2h1.2v-.1zM198.9 168.1h1.2l-1.2 .1z"/>
<path d="M198.9 144.7h1.2v-.1zM198.9 144.6h1.2l-1.2 .1z"/>
<path d="M198.9 121.2h1.2v-.1zM198.9 121.1h1.2l-1.2 .1z"/>
<path d="M198.9 97.7h1.2v-.1zM198.9 97.6h1.2l-1.2 .1z"/>
<path d="M198.9 74.2h1.2zM198.9 74.2h1.2h-1.2z"/>
<path d="M198.9 50.8h1.2v-.1zM198.9 50.7h1.2l-1.2 .1z"/>
<path d="M9.9 191.6h1.2v-.1zM9.9 191.5h1.2l-1.2 .1z"/>
<path d="M9.9 168.2h1.2v-.1zM9.9 168.1h1.2l-1.2 .1z"/>
<path d="M9.9 144.7h1.2v-.1zM9.9 144.6h1.2l-1.2 .1z"/>
<path d="M9.9 121.2h1.2v-.1zM9.9 121.1h1.2l-1.2 .1z"/>
<path d="M9.9 97.7h1.2v-.1zM9.9 97.6h1.2l-1.2 .1z"/>
<path d="M9.9 74.2h1.2zM9.9 74.2h1.2h-1.2z"/>
<path d="M9.9 50.8h1.2v-.1zM9.9 50.7h1.2l-1.2 .1z"/>
</g>
<text font-size="6.3" fill="#00f900" x="20.6" y="267.7" transform="rotate(90 20.6 267.7)">A702</text>
<text font-size="2.4" fill="#00f900" x="115.7" y="265.6" transform="rotate(90 115.7 265.6)">VV-D-1_CUCINA</text>
<g font-size="1.2" fill="#00f900">
<text x="11" y="21.9">DIRECTORY: /USERS/MICHELAGALASSINI/DOWNLOADS/LAYOUT FERRARA.DWG | PLOTTED ON: 5/22/2017 4:22:36 PM | BY USER: MICHELA GALASSINI</text>
<text x="22.4" y="23.1" transform="rotate(90 22.4 23.1)">H</text>
<text x="45.9" y="23.1" transform="rotate(90 45.9 23.1)">G</text>
<text x="69.4" y="23.2" transform="rotate(90 69.4 23.2)">F</text>
<text x="92.8" y="23.2" transform="rotate(90 92.8 23.2)">E</text>
<text x="116.3" y="23.1" transform="rotate(90 116.3 23.1)">D</text>
<text x="139.8" y="23.1" transform="rotate(90 139.8 23.1)">C</text>
<text x="163.3" y="23.2" transform="rotate(90 163.3 23.2)">B</text>
<text x="186.7" y="23.2" transform="rotate(90 186.7 23.2)">A</text>
<text x="9.5" y="35.6" transform="rotate(90 9.5 35.6)">1</text>
<text x="199.5" y="36.5" transform="rotate(90 199.5 36.5)">1</text>
<text x="9.5" y="62.1" transform="rotate(90 9.5 62.1)">2</text>
<text x="199.5" y="62.1" transform="rotate(90 199.5 62.1)">2</text>
<text x="9.5" y="85.6" transform="rotate(90 9.5 85.6)">3</text>
<text x="199.5" y="85.6" transform="rotate(90 199.5 85.6)">3</text>
<text x="9.5" y="109.1" transform="rotate(90 9.5 109.1)">4</text>
<text x="199.5" y="109.1" transform="rotate(90 199.5 109.1)">4</text>
<text x="9.5" y="132.6" transform="rotate(90 9.5 132.6)">5</text>
<text x="199.5" y="132.6" transform="rotate(90 199.5 132.6)">5</text>
<text x="9.5" y="156" transform="rotate(90 9.5 156)">6</text>
<text x="199.5" y="156" transform="rotate(90 199.5 156)">6</text>
<text x="9.5" y="179.5" transform="rotate(90 9.5 179.5)">7</text>
<text x="199.5" y="179.5" transform="rotate(90 199.5 179.5)">7</text>
<text x="9.5" y="203" transform="rotate(90 9.5 203)">8</text>
<text x="199.5" y="203" transform="rotate(90 199.5 203)">8</text>
<text x="9.5" y="226.5" transform="rotate(90 9.5 226.5)">9</text>
<text x="199.5" y="226.5" transform="rotate(90 199.5 226.5)">9</text>
<text x="9.5" y="249.6" transform="rotate(90 9.5 249.6)">10</text>
<text x="199.5" y="249.6" transform="rotate(90 199.5 249.6)">10</text>
<text x="11.9" y="263.8" transform="rotate(90 11.9 263.8)">REV:</text>
<text x="13.2" y="263.9" transform="rotate(90 13.2 263.9)">DATA:</text>
<text x="33.2" y="263.9" transform="rotate(90 33.2 263.9)">TAVOLA NO.:</text>
<text x="56.4" y="263.8" transform="rotate(90 56.4 263.8)">VERS</text>
<text x="64.6" y="263.9" transform="rotate(90 64.6 263.9)">NOME FILE:</text>
<text x="72.4" y="263.9" transform="rotate(90 72.4 263.9)">NOTE:</text>
<text x="80.2" y="263.9" transform="rotate(90 80.2 263.9)">OGGETTO:</text>
<text x="88" y="263.9" transform="rotate(90 88 263.9)">STUDENTI:</text>
<text x="95.9" y="263.9" transform="rotate(90 95.9 263.9)">DOCENTE:</text>
<text x="103.7" y="263.9" transform="rotate(90 103.7 263.9)">CORSO:</text>
<text x="127.2" y="263.9" transform="rotate(90 127.2 263.9)">PROGETTO:</text>
<text x="129" y="263.8" transform="rotate(90 129 263.8)">C.L. DESIGN DEGLI INTERNI</text>
<text x="130.4" y="263.8" transform="rotate(90 130.4 263.8)">SCUOLA DEL DESIGN</text>
<text x="131.8" y="263.8" transform="rotate(90 131.8 263.8)">POLITECNICO DI MILANO</text>
<text x="11.9" y="268.6" transform="rotate(90 11.9 268.6)">REV</text>
<text x="13.3" y="268.6" transform="rotate(90 13.3 268.6)">23/05/2017</text>
<text x="92.8" y="269.8" transform="rotate(90 92.8 269.8)">MARCO FERRARA</text>
<text x="102.1" y="268.7" transform="rotate(90 102.1 268.7)">STRUMENTI E METODI DEL PROGETTO</text>
<text x="9.5" y="273.1" transform="rotate(90 9.5 273.1)">11</text>
<text x="11.8" y="275.6" transform="rotate(90 11.8 275.6)">FORMATO:</text>
<text x="13.2" y="275.6" transform="rotate(90 13.2 275.6)">SCALA:</text>
<text x="33.2" y="273.6" transform="rotate(90 33.2 273.6)">SHEET_COPY DI</text>
<text x="61.5" y="272" transform="rotate(90 61.5 272)">FILENAME</text>
<text x="69.4" y="274.9" transform="rotate(90 69.4 274.9)">SCALA DETTAGLI 1:1 E 1:5</text>
<text x="77.4" y="270.3" transform="rotate(90 77.4 270.3)">PENSILE METOD 999.185.15</text>
<text x="87.8" y="272" transform="rotate(90 87.8 272)">MICHELA GALASSINI</text>
<text x="199.5" y="273.1" transform="rotate(90 199.5 273.1)">11</text>
<text x="11.8" y="283.3" transform="rotate(90 11.8 283.3)">A2</text>
<text x="13.3" y="282.5" transform="rotate(90 13.3 282.5)">1:20</text>
<text x="33.2" y="284.2" transform="rotate(90 33.2 284.2)">SHEET_TOTAL</text>
<text x="56.4" y="282.6" transform="rotate(90 56.4 282.6)">DATA</text>
</g>
<g font-size="1.2">
<text x="131.1" y="64.9">60</text>
<text x="144.1" y="65.1">8</text>
<text x="154.1" y="65.1">80</text>
<text x="182" y="65.1">88</text>
<text x="119.5" y="78.9" transform="rotate(90 119.5 78.9)">80</text>
</g>
</svg>
